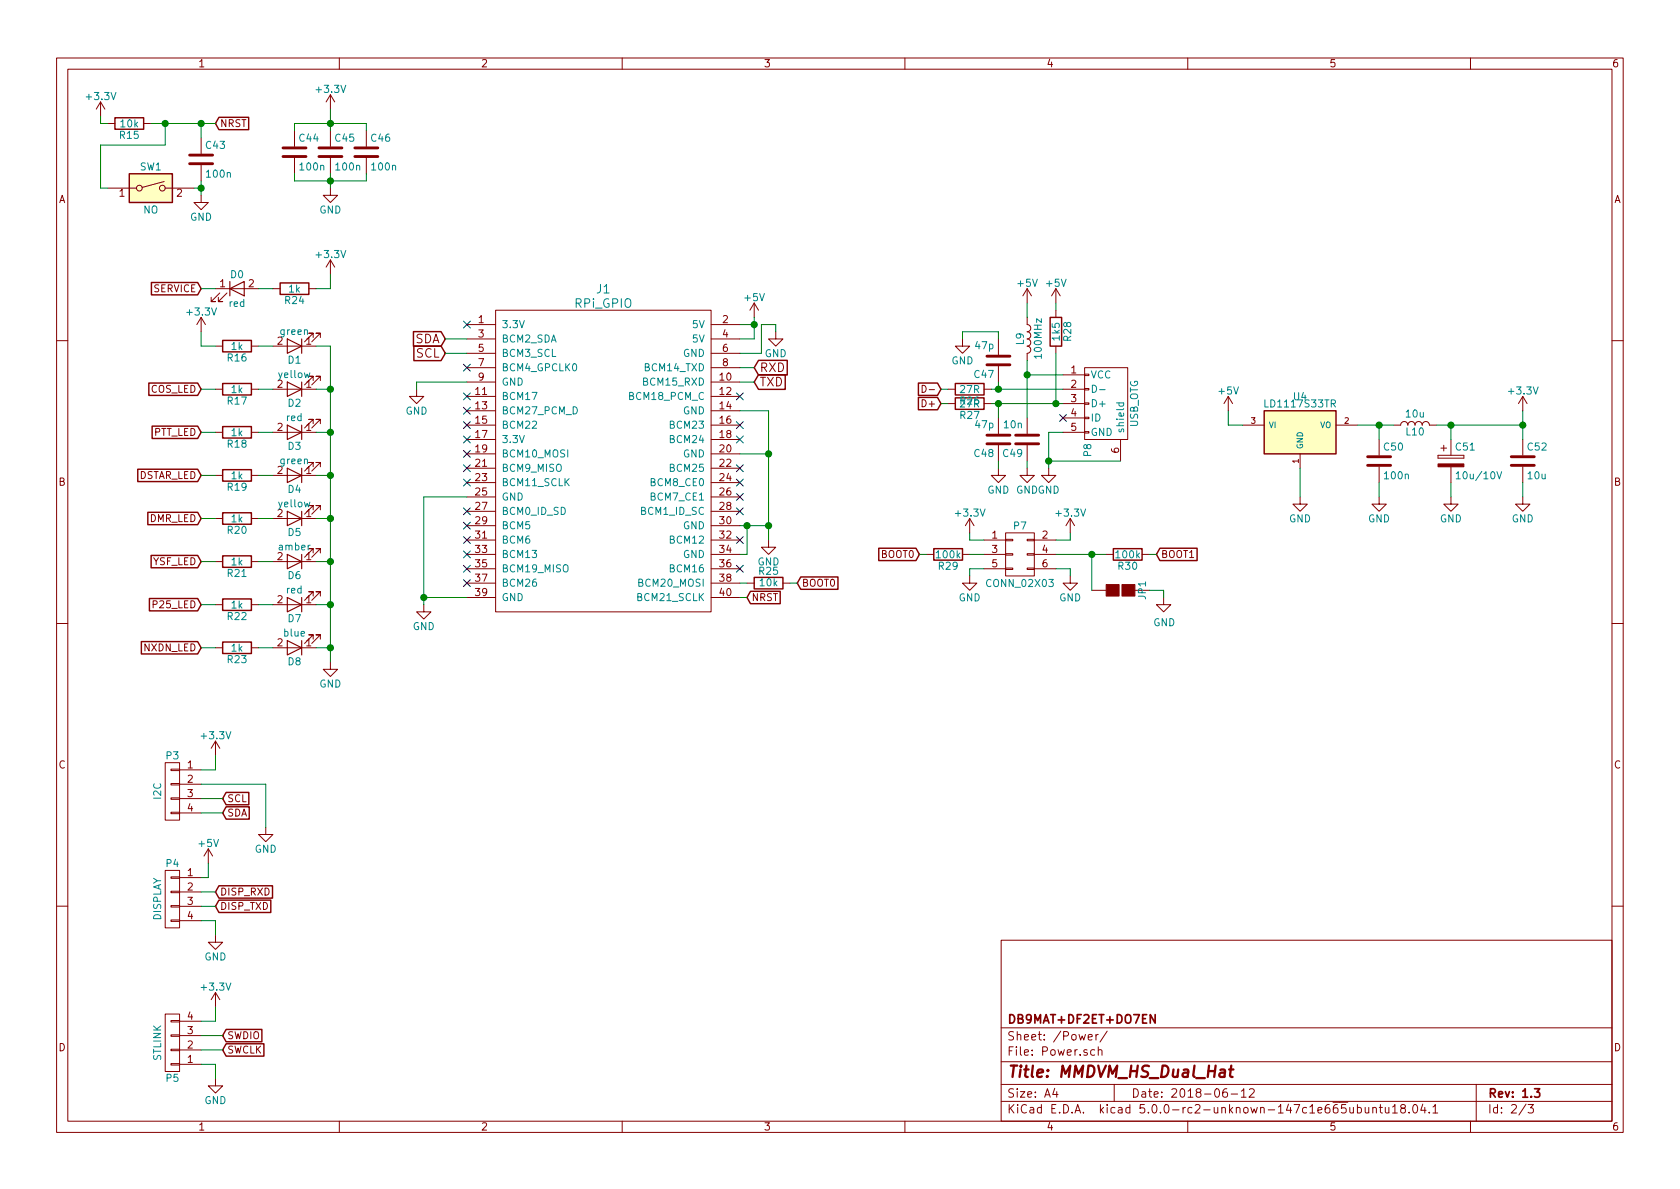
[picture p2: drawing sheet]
<svg xmlns="http://www.w3.org/2000/svg" width="297mm" height="210mm" viewBox="0 0 297 210" stroke-linecap="round" stroke-linejoin="round" font-family="sans-serif">
<g fill="none" stroke="#840000" stroke-width=".18">
<path d="M10 10.3h277v189.9h-277zM12 12.2h273v186.1h-273zM17.8 18l-.8 1.3M17.8 18v2.6M17.8 18l.7 1.3M58.4 16.8v2.5M58.4 16.8l-.7 1.2M58.4 16.8l.8 1.2M60 10.3v1.9M110 10.3v1.9M160 10.3v1.9M210 10.3v1.9"/>
<path d="M260 10.3v1.9M19 21.8h1.3M19 33.3h5.1M25.4 21.8h1.3M29 32.1l-3.9 1M29.2 33.3h5.1M35.6 34.5v1.3h1.2l-1.2 1.3-1.3-1.3h1.3M35.6 24.4v2.8M35.6 29.2v2.8M52.1 23.1v2.8M52.1 27.9v2.8M58.4 33.3v1.2h1.3l-1.3 1.3-1.3-1.3h1.3"/>
<path d="M58.4 23.1v2.8M58.4 27.9v2.8M64.8 23.1v2.8M64.8 27.9v2.8M35.6 56.1v2.6M35.6 56.1l-.8 1.3M35.6 56.1l.7 1.3M38.1 51h7.6M38.9 51.8l-1.6 1.5h.8h-.8v-.7M40.1 51.8l-1.5 1.5h.8h-.8v-.7M48.3 51h1.2M54.6 51h1.3"/>
<path d="M55.4 59.7v-.8h-.8h.8l-1.6 1.5M56.6 59.7v-.8h-.7h.7l-1.5 1.5M58.4 46v2.5M58.4 46l-.7 1.2M58.4 46l.8 1.2M82.5 57.4h5.1M82.5 59.9h5.1M87.6 54.9h38.1v53.3h-38.1zM125.7 57.4h5.1M125.7 59.9h5.1M133.3 53.6l-.7 1.3M133.3 53.6v2.5"/>
<path d="M133.3 53.6l.8 1.3M137.2 58.7v1.2h1.2l-1.2 1.3-1.3-1.3h1.3M170.2 59.9v1.3h1.2l-1.2 1.3-1.3-1.3h1.3M176.5 59.9v2.8M181.6 56.1v1.3a.63 .63 0 0 1 .6 .6 .63 .63 0 0 1-.6 .7 .63 .63 0 0 1 .6 .6 .63 .63 0 0 1-.6 .6 .63 .63 0 0 1 .6 .7 .63 .63 0 0 1-.6 .6 .63 .63 0 0 1 .6 .6 .63 .63 0 0 1-.6 .7v1.2M181.6 51l-.8 1.3M181.6 51v2.6M181.6 51l.8 1.3M186.7 51l-.8 1.3M186.7 51v2.6M186.7 54.9v1.2M186.7 51l.8 1.3"/>
<path d="M10 60.2h2M38.1 61.2h1.3M38.1 68.8h1.3M38.1 76.4h1.3M44.4 61.2h1.3M44.4 68.8h1.3M44.4 76.4h1.3M48.3 61.2h7.6M48.3 68.8h7.6M48.3 76.4h7.6M55.4 67.3v-.8h-.8h.8l-1.6 1.6M55.4 74.9v-.7h-.8h.8l-1.6 1.5"/>
<path d="M56.6 67.3v-.8h-.7h.7l-1.5 1.6M56.6 74.9v-.7h-.7h.7l-1.5 1.5M73.7 68.8v1.3h1.2l-1.2 1.3-1.3-1.3h1.3M82.5 67.6h5.1M82.5 70.1h5.1M82.5 72.6h5.1M82.5 75.2h5.1M82.5 77.7h5.1M82.5 62.5h5.1M82.5 65h5.1M125.7 67.6h5.1M125.7 70.1h5.1"/>
<path d="M125.7 72.6h5.1M125.7 75.2h5.1M125.7 77.7h5.1M125.7 62.5h5.1M125.7 65h5.1M163 68.1a.63 .63 0 0 1 .8 .7 .63 .63 0 0 1-.8 .6zM164.3 68.9h.9M167.6 68.8h1.3M167.6 71.4h1.3M174 68.8h1.3M174 71.4h1.3M176.5 64.8v2.8"/>
<path d="M176.5 73.9v2.8M176.5 78.7v2.8M181.6 73.9v2.8M181.6 78.7v2.8M186.7 61.2v1.3M188 68.8h3.8M188 76.4h3.8M188 71.4h3.8M188 66.3h3.8M188 73.9h3.8M191.8 65h7.6v12.7h-7.6zM191.8 66.2h.7v.2h-.7z"/>
<path d="M191.8 68.7h.7v.3h-.7zM191.8 71.2h.7v.3h-.7zM191.8 73.8h.7v.2h-.7zM191.8 76.3h.7v.3h-.7zM198.1 77.7v3.8M217.2 70.1l-.8 1.3M217.2 70.1v2.5M217.2 70.1l.7 1.3M219.7 75.2h3.8M236.2 75.2h3.8M243.8 77.7v2.8M246.4 75.2h1.2a.63 .63 0 0 1 .7-.7 .63 .63 0 0 1 .6 .7 .63 .63 0 0 1 .7-.7 .63 .63 0 0 1 .6 .7 .63 .63 0 0 1 .6-.7 .63 .63 0 0 1 .7 .7 .63 .63 0 0 1 .6-.7 .63 .63 0 0 1 .6 .7h1.3"/>
<path d="M254.8 79.2h1M255.3 78.7v1.1M256.5 77.7v2.8M269.2 70.1l-.7 1.3M269.2 70.1v2.5M269.2 77.7v2.8M269.2 70.1l.8 1.3M285 60.2h2M38.1 91.7h1.3M38.1 84.1h1.3M38.1 99.3h1.3M44.4 91.7h1.3"/>
<path d="M44.4 84.1h1.3M44.4 99.3h1.3M48.3 91.7h7.6M48.3 84.1h7.6M48.3 99.3h7.6M55.4 90.2v-.8h-.8h.8l-1.6 1.5M55.4 82.5v-.7h-.8h.8l-1.6 1.5M55.4 97.8v-.8h-.8h.8l-1.6 1.5M56.6 90.2v-.8h-.7h.7l-1.5 1.5M56.6 82.5v-.7h-.7h.7l-1.5 1.5M56.6 97.8v-.8h-.7h.7l-1.5 1.5M82.5 80.3h5.1"/>
<path d="M82.5 82.8h5.1M82.5 85.3h5.1M82.5 87.9h5.1M82.5 90.4h5.1M82.5 93h5.1M82.5 95.5h5.1M82.5 98h5.1M125.7 80.3h5.1M125.7 82.8h5.1M125.7 85.3h5.1M125.7 87.9h5.1M125.7 90.4h5.1"/>
<path d="M125.7 93h5.1M125.7 95.5h5.1M125.7 98h5.1M135.9 95.5v1.3h1.3l-1.3 1.2-1.3-1.2h1.3M163.8 98h1.3M170.2 98h1.2M171.4 91.7l-.7 1.3M171.4 91.7v2.5M171.4 91.7l.8 1.3M174 95.5h3.8M174 98h3.8M176.5 82.8v1.3h1.3l-1.3 1.2-1.2-1.2h1.2"/>
<path d="M177.8 97.9h1.3v.3h-1.3zM177.8 95.4h1.3v.2h-1.3zM177.8 94.2h5.1v7.6h-5.1zM181.6 97.9h1.3v.3h-1.3zM181.6 95.4h1.3v.2h-1.3zM181.6 82.8v1.3h1.3l-1.3 1.2-1.3-1.2h1.3M182.9 95.5h3.8M182.9 98h3.8M185.4 82.8v1.3h1.3l-1.3 1.2-1.3-1.2h1.3M189.2 91.7l-.7 1.3M189.2 91.7v2.5M189.2 91.7l.8 1.3"/>
<path d="M195.6 98h1.2M201.9 98h1.3M229.9 87.9v1.2h1.2l-1.2 1.3-1.3-1.3h1.3M229.9 80.3v2.5M243.8 87.9v1.2h1.3l-1.3 1.3-1.2-1.3h1.2M243.8 82.5v2.8M254.3 80.5v.5zM254.3 81h4.5zM254.3 80.5h4.5zM256.5 87.9v1.2h1.3l-1.3 1.3-1.2-1.3h1.2M256.5 82.5v2.8M258.8 80.5v.5z"/>
<path d="M269.2 87.9v1.2h1.3l-1.3 1.3-1.2-1.3h1.2M269.2 82.5v2.8M10 110.3h2M38.1 106.9h1.3M38.1 114.5h1.3M44.4 106.9h1.3M44.4 114.5h1.3M48.3 106.9h7.6M48.3 114.5h7.6M55.4 105.4v-.8h-.8h.8l-1.6 1.6M55.4 113v-.7h-.8h.8l-1.6 1.5M56.6 105.4v-.8h-.7h.7l-1.5 1.6"/>
<path d="M56.6 113v-.7h-.7h.7l-1.5 1.5M58.4 117.1v1.3h1.3l-1.3 1.2-1.3-1.2h1.3M74.9 106.9v1.3h1.3l-1.3 1.3-1.2-1.3h1.2M82.5 103.1h5.1M82.5 100.6h5.1M82.5 105.7h5.1M125.7 103.1h5.1M125.7 100.6h5.1M125.7 105.7h5.1M132.1 103.1h1.2M138.4 103.1h1.3M171.4 101.8v1.3h1.3l-1.3 1.3-1.2-1.3h1.2"/>
<path d="M174 100.6h3.8M177.8 100.5h1.3v.2h-1.3zM181.6 100.5h1.3v.2h-1.3zM182.9 100.6h3.8M189.2 101.8v1.3h1.3l-1.3 1.3-1.2-1.3h1.2M193 104.4h2.6M200.7 104.4h2.5M205.7 105.7v1.2h1.3l-1.3 1.3-1.2-1.3h1.2M285 110.3h2M29.2 134.9h2.5v10.1h-2.5zM30.2 138.6h1.5v.2h-1.5zM30.2 136h1.5v.3h-1.5z"/>
<path d="M31.7 136.1h3.9M31.7 138.7h3.9M38.1 131.1l-.8 1.2M38.1 131.1v2.5M38.1 131.1l.8 1.2M29.2 153.9h2.5v10.2h-2.5zM30.2 157.6h1.5v.3h-1.5zM30.2 155.1h1.5v.2h-1.5zM30.2 143.6h1.5v.3h-1.5zM30.2 141.1h1.5v.2h-1.5zM31.7 155.2h3.9M31.7 157.7h3.9"/>
<path d="M31.7 141.2h3.9M31.7 143.8h3.9M36.8 150.1l-.7 1.3M36.8 150.1v2.5M36.8 150.1l.8 1.3M47 146.3v1.3h1.3l-1.3 1.2-1.3-1.2h1.3M10 160.2h2M29.2 179.3h2.5v10.2h-2.5zM30.2 162.7h1.5v.2h-1.5zM30.2 160.1h1.5v.3h-1.5zM31.7 160.3h3.9M31.7 162.8h3.9"/>
<path d="M38.1 165.3v1.3h1.3l-1.3 1.3-1.3-1.3h1.3M38.1 175.5v2.5M38.1 175.5l-.8 1.3M38.1 175.5l.8 1.3M177 166.3h108v32h-108zM285 160.2h2M30.2 180.5h1.5v.2h-1.5zM30.2 183h1.5v.3h-1.5zM30.2 185.5h1.5v.3h-1.5zM30.2 188.1h1.5v.2h-1.5zM31.7 188.2h3.9M31.7 185.7h3.9"/>
<path d="M31.7 183.1h3.9M31.7 180.6h3.9M38.1 190.7v1.3h1.3l-1.3 1.3-1.3-1.3h1.3M60 198.3v1.9M110 198.3v1.9M160 198.3v1.9M177 194.8h108M177 191.8h108M177 187.8h108M177 181.8h108M186.5 192.5l-.4 1h1M186.8 193v1"/>
<path d="M192.4 183.4l.7-.1v-.3l-.5-.1-.2 .2 .1 .7h.6M193.5 185.7l-.4-.1-.3 .3 .1 .6 .2 .1 .4-.1M193.8 182.9v1M194.2 185.7h.1a.37 .37 0 0 1 .5 .1v.8M194.2 182.9l-.4 .2v.1M194.2 185.1v1.5M195.8 182.3l-1.3 2M197 191.8v3M210 198.3v1.9M216.9 192.5a.62 .62 0 0 0-.7 .7l.1 .7 .2 .1 .5-.1v-.5l-.1-.2-.4-.1-.3 .3M217.7 193.5h1.1M219.5 193l.4-.5v1.5"/>
<path d="M219.5 194h.8M220.9 192.7l.2-.2h.4l.2 .2 .1 .3-1 1h1M238.7 195.8v.9l.4 .1 .2-.1M239.3 195.8v1M240 195.9l.4-.1 .3 .3-.1 .6h-.6M240 195.3v1.5M241.4 195.8v.9l.4 .1 .2-.1M242 195.8v1M242.7 196l.2-.2 .4 .1 .1 .9M242.7 195.8v1M243.9 195.8h.5M244.1 195.3v1.3l.3 .2"/>
<path d="M244.9 195.8l.1 .9 .4 .1 .2-.1M245.6 195.8v1M246.2 195.8l.4-.5v1.5M246.2 196.8h.9M247.9 196l-.3-.3 .2-.3a.48 .48 0 0 1 .6 .1v.4a.52 .52 0 0 0-.7 .2 .52 .52 0 0 0 .1 .6l.4 .1 .2-.1 .1-.4-.3-.3M249.1 196.7v.1M250 195.4l.1-.1a.8 .8 0 0 1 .6 .8 .8 .8 0 0 1-.6 .7 1 1 0 0 1-.1-1.4zM251.6 195.2l-.4 1.1h.9M251.9 195.8v1M252.7 196.7v.1M253.4 195.8l.4-.5v1.5M253.4 196.8h.8"/>
<path d="M260 198.3v1.9M261 191.8v6.5M269.8 195.2l-1.2 2M270.2 195.3h.9l-.5 .6 .4 .1v.7l-.2 .1-.6-.1"/>
<circle cx="24.6" cy="33.3" r=".51"/>
<circle cx="28.7" cy="33.3" r=".51"/>
</g>
<path d="M204.2 179.4v1.5l-.8-1.5v1.5M271.3 192.5h.9l-.5 .6 .5 .1v.7l-.2 .1-.7-.1" fill="none" stroke="#840000" stroke-width=".3"/>
<path d="M217.3 189.1h.8M217.7 188.4l-.2 1.8 .1 .1 .3 .1" fill="none" stroke="#840000" stroke-width=".41"/>
<g fill="none" stroke="#840000" stroke-width=".25">
<path d="M20.3 20.8h5.1v2.1h-5.1zM22.9 30.7h7.6v5.1h-7.6zM38.7 20.7h5.3v2.2h-5.3l-.6-1.1zM26.8 50h8.2l.6 1-.6 1.1h-8.2zM49.5 50h5.1v2.1h-5.1zM73.1 58.6h4.9l.7 1.3-.7 1.3h-4.9zM185.7 56.1h2v5.1h-2zM26.3 67.7h8.7l.6 1.1-.6 1.1h-8.7zM26.9 75.4h8.1l.6 1-.6 1.1h-8.1zM39.4 60.2h5v2h-5zM39.4 67.8h5v2h-5zM39.4 75.4h5v2.1h-5z"/>
<path d="M73.2 61.2h4.8l.7 1.3-.7 1.3h-4.8zM134.1 63.7h5.1v2.6h-5.1l-.8-1.3zM134.1 66.3h4.7v2.6h-4.7l-.8-1.3zM162.4 70.3h3.4l.6 1.1-.6 1.1h-3.4zM162.4 67.7h3.4l.6 1.1-.6 1.1h-3.4zM168.9 70.4h5.1v2h-5.1zM168.9 67.8h5.1v2h-5.1zM223.5 72.6h12.7v7.7h-12.7zM24.4 83h10.6l.6 1.1-.6 1.1h-10.6zM26.1 90.6h8.9l.6 1.1-.6 1.1h-8.9zM26.7 98.2h8.3l.6 1.1-.6 1.1h-8.3zM39.4 83.1h5v2h-5z"/>
<path d="M39.4 90.7h5v2h-5zM39.4 98.3h5v2h-5zM155.4 96.9h6.6l.6 1.1-.6 1.1h-6.6zM165.1 97h5.1v2.1h-5.1zM196.8 97h5.1v2.1h-5.1zM205.1 96.9h6.6v2.2h-6.6l-.6-1.1zM25 113.5h10l.6 1-.6 1.1h-10zM26.4 105.8h8.6l.6 1.1-.6 1.1h-8.6zM39.4 105.9h5v2h-5zM39.4 113.5h5v2.1h-5zM132.7 104.6h5.2v2.2h-5.2l-.6-1.1zM133.3 102.1h5.1v2h-5.1z"/>
<path d="M141.6 102h6.6v2.2h-6.6l-.6-1.1zM38.7 159.2h9.2v2.2h-9.2l-.6-1.1zM38.7 156.6h9.5v2.2h-9.5l-.6-1.1zM40 142.7h4.1v2.2h-4.1l-.6-1.1zM40 140.1h4v2.2h-4l-.6-1.1zM40 182h6.3v2.2h-6.3l-.6-1.1zM40 184.6h6.7v2.2h-6.7l-.6-1.1z"/>
</g>
<g fill="none" stroke="#840000" stroke-width=".51">
<path d="M33.5 29h4.1M33.5 27.4h4.1M50 27.7h4.1M50 26.2h4.1M56.4 27.7h4.1M56.4 26.2h4.1M62.7 27.7h4.1M62.7 26.2h4.1M174.5 77h4.1M174.5 78.5h4.1M174.5 63h4.1M174.5 64.5h4.1"/>
<path d="M179.6 77h4M179.6 78.5h4M241.8 82.3h4.1M241.8 80.8h4.1M267.2 82.3h4.1M267.2 80.8h4.1"/>
</g>
<g fill="#ffffc2" stroke="#ffffc2" stroke-width=".18">
<path d="M22.9 30.7h7.6v5.1h-7.6z"/>
<path d="M223.5 72.6h12.7v7.7h-12.7z"/>
</g>
<g fill="none" stroke="#840000" stroke-width=".2">
<path d="M40.6 51l2.6-1.2v2.5zM40.6 49.8v2.5M50.8 59.9l2.5 1.3-2.5 1.3zM53.3 59.9v2.6M50.8 67.6l2.5 1.2-2.5 1.3zM50.8 75.2l2.5 1.2-2.5 1.3zM53.3 67.6v2.5M53.3 75.2v2.5M50.8 90.4l2.5 1.3-2.5 1.3zM50.8 82.8l2.5 1.3-2.5 1.2zM50.8 98l2.5 1.3-2.5 1.3zM53.3 82.8v2.5"/>
<path d="M53.3 90.4v2.6M53.3 98v2.6M50.8 105.7l2.5 1.2-2.5 1.3zM50.8 113.3l2.5 1.2-2.5 1.3zM53.3 105.7v2.5M53.3 113.3v2.5"/>
</g>
<path d="M193.1 68.1a.64 .64 0 0 1 .8 .7 .64 .64 0 0 1-.8 .6zM194.4 68.9h1M197.4 71.2h1.3M197.9 71.2l-.1 .4 .3 .2 .5-.1v-.5M257.5 83.8l.3-.4v1.3M257.5 84.7h.7M264.7 83.4l.4 1.3 .4-1.3" fill="none" stroke="#008484" stroke-width=".18"/>
<g fill="#840000" stroke="#840000" stroke-width=".18">
<path d="M254.3 82h4.5v.5h-4.5z"/>
<path d="M198.4 103.4h2.3v2h-2.3z"/>
<path d="M195.6 103.4h2.3v2h-2.3z"/>
</g>
<g fill="none" stroke="#008400" stroke-width=".18">
<path d="M58.4 19.3v3.8M17.8 20.6v1.2h1.2M26.7 21.8h11.4M29.2 21.8v3.8h-11.4v7.7h1.2M34.3 33.3h1.3M35.6 21.8v2.6M35.6 32v2.5M52.1 23.1v-1.3h12.7v1.3M52.1 30.7v1.3h12.7v-1.3M58.4 30.7v2.6M35.6 58.7v2.5h2.5M35.6 51h2.5"/>
<path d="M45.7 51h2.6M58.4 48.5v2.5h-2.5M78.7 59.9h3.8M130.8 57.4h2.5M133.3 56.1v3.8h-2.5M137.2 58.7v-1.3h-2.6v5.1h-3.8M170.2 59.9v-1.2h6.3v1.2M181.6 53.6v2.5M186.7 53.6v1.3M35.6 68.8h2.5M35.6 76.4h2.5M45.7 61.2h2.6"/>
<path d="M45.7 68.8h2.6M45.7 76.4h2.6M55.9 61.2h2.5v55.9M55.9 68.8h2.5M55.9 76.4h2.5M78.7 62.5h3.8M82.5 67.6h-8.8v1.2M130.8 67.6h2.5M130.8 72.6h5.1v22.9M130.8 65h2.5M166.4 68.8h1.2M166.4 71.4h1.2"/>
<path d="M175.3 68.8h12.7M175.3 71.4h12.7M176.5 67.6v1.2M176.5 71.4v2.5M181.6 63.7v10.2M181.6 66.3h6.4M186.7 62.5v8.9M188 76.4h-2.6v6.4M217.2 72.6v2.6h2.5M240 75.2h6.4M243.8 75.2v2.5M254 75.2h15.2"/>
<path d="M256.5 75.2v2.5M269.2 72.6v5.1M35.6 84.1h2.5M35.6 91.7h2.5M35.6 99.3h2.5M45.7 84.1h2.6M45.7 91.7h2.6M45.7 99.3h2.6M55.9 84.1h2.5M55.9 91.7h2.5M55.9 99.3h2.5M82.5 87.9h-7.6v19"/>
<path d="M130.8 93h5.1M130.8 80.3h5.1M132.1 93v5h-1.3M162.6 98h1.2M171.4 98h2.6M171.4 94.2v1.3h2.6M176.5 81.5v1.3M181.6 81.5v1.3M185.4 81.5h12.7M186.7 98h8.9M189.2 94.2v1.3h-2.5M193 98v6.4"/>
<path d="M203.2 98h1.3M229.9 82.8v5.1M243.8 85.3v2.6M256.5 85.3v2.6M269.2 85.3v2.6M35.6 106.9h2.5M35.6 114.5h2.5M45.7 106.9h2.6M45.7 114.5h2.6M55.9 106.9h2.5M55.9 114.5h2.5M74.9 105.7h7.6"/>
<path d="M130.8 105.7h1.3M130.8 103.1h1.3M139.7 103.1h1.3M174 100.6h-2.6v1.2M186.7 100.6h2.5v1.2M203.2 104.4h2.5v1.3M35.6 138.7h11.4v7.6M38.1 133.6v2.5h-2.5M35.6 157.7h2.5M35.6 143.8h3.8M35.6 141.2h3.8M36.8 152.6v2.6h-1.2"/>
<path d="M35.6 162.8h2.5v2.5M35.6 160.3h2.5M38.1 178v2.6h-2.5M35.6 188.2h2.5v2.5M35.6 183.1h3.8M35.6 185.7h3.8"/>
</g>
<g fill="#008400" stroke="#008400" stroke-width=".25">
<circle cx="35.6" cy="21.8" r=".51"/>
<circle cx="35.6" cy="33.3" r=".51"/>
<circle cx="29.2" cy="21.8" r=".51"/>
<circle cx="58.4" cy="21.8" r=".51"/>
<circle cx="58.4" cy="32" r=".51"/>
<circle cx="58.4" cy="68.8" r=".51"/>
<circle cx="58.4" cy="76.4" r=".51"/>
<circle cx="58.4" cy="84.1" r=".51"/>
<circle cx="58.4" cy="91.7" r=".51"/>
<circle cx="58.4" cy="99.3" r=".51"/>
<circle cx="58.4" cy="106.9" r=".51"/>
<circle cx="74.9" cy="105.7" r=".51"/>
<circle cx="135.9" cy="93" r=".51"/>
<circle cx="135.9" cy="80.3" r=".51"/>
<circle cx="132.1" cy="93" r=".51"/>
<circle cx="58.4" cy="114.5" r=".51"/>
<circle cx="133.4" cy="57.4" r=".51"/>
<circle cx="186.7" cy="71.4" r=".51"/>
<circle cx="176.5" cy="68.8" r=".51"/>
<circle cx="176.5" cy="71.4" r=".51"/>
<circle cx="181.6" cy="66.3" r=".51"/>
<circle cx="185.4" cy="81.5" r=".51"/>
<circle cx="243.8" cy="75.2" r=".51"/>
<circle cx="269.2" cy="75.2" r=".51"/>
<circle cx="256.5" cy="75.2" r=".51"/>
<circle cx="193" cy="98" r=".51"/>
</g>
<g fill="none" stroke="#000084" stroke-width=".18">
<path d="M81.9 56.8l1.3 1.2M83.2 56.8l-1.3 1.2M81.9 64.4l1.3 1.2M81.9 69.5l1.3 1.2M81.9 72l1.3 1.2M81.9 74.6l1.3 1.2M81.9 79.6l1.3 1.3M81.9 77.1l1.3 1.2M83.2 64.4l-1.3 1.2M83.2 69.5l-1.3 1.2M83.2 72l-1.3 1.2M83.2 74.6l-1.3 1.2"/>
<path d="M83.2 79.6l-1.3 1.3M83.2 77.1l-1.3 1.2M130.2 77.1l1.2 1.2M130.2 74.6l1.2 1.2M130.2 69.5l1.2 1.2M131.4 77.1l-1.2 1.2M131.4 74.6l-1.2 1.2M131.4 69.5l-1.2 1.2M187.4 73.3l1.2 1.2M188.6 73.3l-1.2 1.2M81.9 82.2l1.3 1.2M81.9 84.7l1.3 1.2"/>
<path d="M81.9 89.8l1.3 1.2M81.9 92.3l1.3 1.3M81.9 94.9l1.3 1.2M81.9 97.4l1.3 1.2M81.9 100l1.3 1.2M83.2 82.2l-1.3 1.2M83.2 84.7l-1.3 1.2M83.2 89.8l-1.3 1.2M83.2 92.3l-1.3 1.3M83.2 94.9l-1.3 1.2M83.2 97.4l-1.3 1.2M83.2 100l-1.3 1.2"/>
<path d="M130.2 100l1.2 1.2M130.2 94.9l1.2 1.2M130.2 89.8l1.2 1.2M130.2 87.3l1.2 1.2M130.2 84.7l1.2 1.2M130.2 82.2l1.2 1.2M131.4 100l-1.2 1.2M131.4 94.9l-1.2 1.2M131.4 89.8l-1.2 1.2M131.4 87.3l-1.2 1.2M131.4 84.7l-1.2 1.2M131.4 82.2l-1.2 1.2"/>
<path d="M81.9 102.5l1.3 1.2M83.2 102.5l-1.3 1.2"/>
</g>
<text font-size="2.8" fill="#840000" x="178" y="190.5">Title: MMDVM_HS_Dual_Hat</text>
<g font-size="2.1" fill="#008484">
<text x="105.5" y="51.9">J1</text>
<text x="101.7" y="54.4">RPi_GPIO</text>
</g>
<g font-size="2.1" fill="#840000">
<text x="73.4" y="60.7">SDA</text>
<text x="73.6" y="63.2">SCL</text>
<text x="134.3" y="65.8">RXD</text>
<text x="134.3" y="68.3">TXD</text>
<text x="178" y="184">Sheet: /Power/</text>
<text x="178" y="181">DB9MAT+DF2ET+DO7EN</text>
<text x="178" y="186.7">File: Power.sch</text>
<text x="178" y="196.9">KiCad E.D.A. kicad 5.0.0-rc2-unknown-147c1e665ubuntu18.04.1</text>
<text x="178" y="194.1">Size: A4</text>
<text x="200" y="194.1">Date: 2018-06-12</text>
<text x="263" y="194.1">Rev: 1.3</text>
<text x="263" y="196.9">Id: 2/3</text>
</g>
<g font-size="1.8" fill="#840000">
<text x="35" y="11.9">1</text>
<text x="85" y="11.9">2</text>
<text x="135" y="11.9">3</text>
<text x="185" y="11.9">4</text>
<text x="235" y="11.9">5</text>
<text x="285" y="11.9">6</text>
<text x="10.4" y="35.9">A</text>
<text x="21.1" y="34.8">1</text>
<text x="31.3" y="34.8">2</text>
<text x="285.4" y="35.9">A</text>
<text x="38.9" y="50.8">1</text>
<text x="44" y="50.8">2</text>
<text x="84.6" y="57.1">1</text>
<text x="84.6" y="59.7">3</text>
<text x="127.8" y="57.1">2</text>
<text x="127.8" y="59.7">4</text>
<text x="49" y="61">2</text>
<text x="54.1" y="61">1</text>
<text x="84.6" y="62.2">5</text>
<text x="84.6" y="64.8">7</text>
<text x="127.8" y="62.2">6</text>
<text x="127.8" y="64.8">8</text>
<text x="49" y="68.6">2</text>
<text x="54.1" y="68.6">1</text>
<text x="84.1" y="69.8">11</text>
<text x="84.6" y="67.3">9</text>
<text x="127.3" y="67.3">10</text>
<text x="127.3" y="69.8">12</text>
<text x="189.4" y="66">1</text>
<text x="189.4" y="68.6">2</text>
<text x="189.4" y="71.1">3</text>
<text x="49" y="76.2">2</text>
<text x="54.1" y="76.2">1</text>
<text x="84.1" y="72.4">13</text>
<text x="84.1" y="74.9">15</text>
<text x="84.1" y="77.5">17</text>
<text x="127.3" y="72.4">14</text>
<text x="127.3" y="74.9">16</text>
<text x="127.3" y="77.5">18</text>
<text x="189.4" y="73.7">4</text>
<text x="189.4" y="76.2">5</text>
<text x="49" y="83.8">2</text>
<text x="54.1" y="83.8">1</text>
<text x="84.1" y="80">19</text>
<text x="84.1" y="82.5">21</text>
<text x="127.3" y="80">20</text>
<text x="127.3" y="82.5">22</text>
<text x="197.9" y="80.1" transform="rotate(-90 197.9 80.1)">6</text>
<text x="10.4" y="85.9">B</text>
<text x="84.1" y="85.1">23</text>
<text x="84.1" y="87.6">25</text>
<text x="127.3" y="85.1">24</text>
<text x="127.3" y="87.6">26</text>
<text x="285.4" y="85.9">B</text>
<text x="49" y="91.4">2</text>
<text x="54.1" y="91.4">1</text>
<text x="84.1" y="90.2">27</text>
<text x="84.1" y="92.7">29</text>
<text x="84.1" y="95.2">31</text>
<text x="127.3" y="90.2">28</text>
<text x="127.3" y="92.7">30</text>
<text x="127.3" y="95.2">32</text>
<text x="175.4" y="95.2">1</text>
<text x="184.3" y="95.2">2</text>
<text x="49" y="99.1">2</text>
<text x="54.1" y="99.1">1</text>
<text x="84.1" y="97.8">33</text>
<text x="84.1" y="100.3">35</text>
<text x="127.3" y="97.8">34</text>
<text x="127.3" y="100.3">36</text>
<text x="175.4" y="97.8">3</text>
<text x="175.4" y="100.3">5</text>
<text x="184.3" y="97.8">4</text>
<text x="184.3" y="100.3">6</text>
<text x="49" y="106.7">2</text>
<text x="54.1" y="106.7">1</text>
<text x="84.1" y="102.9">37</text>
<text x="84.1" y="105.4">39</text>
<text x="127.3" y="102.9">38</text>
<text x="127.3" y="105.4">40</text>
<text x="49" y="114.3">2</text>
<text x="54.1" y="114.3">1</text>
<text x="10.4" y="135.9">C</text>
<text x="33.2" y="135.9">1</text>
<text x="285.4" y="135.9">C</text>
<text x="33.2" y="138.4">2</text>
<text x="33.2" y="141">3</text>
<text x="33.2" y="143.5">4</text>
<text x="33.2" y="154.9">1</text>
<text x="33.2" y="157.5">2</text>
<text x="33.2" y="160">3</text>
<text x="33.2" y="162.6">4</text>
<text x="10.4" y="185.9">D</text>
<text x="33.2" y="185.4">2</text>
<text x="33.2" y="182.9">3</text>
<text x="33.2" y="180.3">4</text>
<text x="285.4" y="185.9">D</text>
<text x="33.2" y="188">1</text>
<text x="35" y="199.9">1</text>
<text x="85" y="199.9">2</text>
<text x="135" y="199.9">3</text>
<text x="185" y="199.9">4</text>
<text x="235" y="199.9">5</text>
<text x="285" y="199.9">6</text>
</g>
<g font-size="1.8" fill="#008484">
<text x="15.4" y="17.7">+3.3V</text>
<text x="56.1" y="16.4">+3.3V</text>
<text x="21.4" y="22.5">10k</text>
<text x="21.2" y="24.6">R15</text>
<text x="36.5" y="26.3">C43</text>
<text x="53" y="25.1">C44</text>
<text x="59.3" y="25.1">C45</text>
<text x="65.7" y="25.1">C46</text>
<text x="24.8" y="30.1">SW1</text>
<text x="36.7" y="31.4">100n</text>
<text x="53.2" y="30.1">100n</text>
<text x="59.5" y="30.1">100n</text>
<text x="65.9" y="30.1">100n</text>
<text x="25.3" y="37.8">NO</text>
<text x="33.6" y="39">GND</text>
<text x="56.5" y="37.8">GND</text>
<text x="56.1" y="45.6">+3.3V</text>
<text x="40.8" y="49.2">D0</text>
<text x="50.4" y="53.8">R24</text>
<text x="51.1" y="51.7">1k</text>
<text x="131.7" y="53.3">+5V</text>
<text x="180" y="50.7">+5V</text>
<text x="185.1" y="50.7">+5V</text>
<text x="33.2" y="55.8">+3.3V</text>
<text x="40.5" y="54.3">red</text>
<text x="49.6" y="59.2">green</text>
<text x="88.6" y="58">3.3V</text>
<text x="122.6" y="58">5V</text>
<text x="40.3" y="63.9">R16</text>
<text x="40.9" y="61.9">1k</text>
<text x="51" y="64.3">D1</text>
<text x="88.6" y="60.6">BCM2_SDA</text>
<text x="88.6" y="63.1">BCM3_SCL</text>
<text x="88.6" y="65.7">BCM4_GPCLK0</text>
<text x="114.2" y="65.7">BCM14_TXD</text>
<text x="120.8" y="63.1">GND</text>
<text x="122.6" y="60.6">5V</text>
<text x="135.2" y="63.2">GND</text>
<text x="168.2" y="64.4">GND</text>
<text x="172.5" y="61.8">47p</text>
<text x="181" y="61" transform="rotate(-90 181 61)">L9</text>
<text x="184.2" y="63.2" transform="rotate(-90 184.2 63.2)">100MHz</text>
<text x="187.4" y="60.1" transform="rotate(-90 187.4 60.1)">1k5</text>
<text x="189.4" y="60.3" transform="rotate(-90 189.4 60.3)">R28</text>
<text x="40.3" y="71.5">R17</text>
<text x="40.9" y="69.5">1k</text>
<text x="49.4" y="66.8">yellow</text>
<text x="51" y="71.9">D2</text>
<text x="88.6" y="70.7">BCM17</text>
<text x="88.6" y="68.2">GND</text>
<text x="111.6" y="70.7">BCM18_PCM_C</text>
<text x="114" y="68.2">BCM15_RXD</text>
<text x="169.8" y="71.5">R26</text>
<text x="169.8" y="69.5">27R</text>
<text x="172.3" y="66.8">C47</text>
<text x="192.8" y="66.9">VCC</text>
<text x="215.6" y="69.8">+5V</text>
<text x="228.8" y="70.8">U4</text>
<text x="266.9" y="69.8">+3.3V</text>
<text x="40.9" y="77.1">1k</text>
<text x="50.7" y="74.5">red</text>
<text x="71.7" y="73.3">GND</text>
<text x="88.6" y="73.3">BCM27_PCM_D</text>
<text x="88.6" y="75.8">BCM22</text>
<text x="118.7" y="75.8">BCM23</text>
<text x="120.8" y="73.3">GND</text>
<text x="169.8" y="74.1">R27</text>
<text x="172.5" y="75.7">47p</text>
<text x="177.6" y="75.7">10n</text>
<text x="192.8" y="72">D+</text>
<text x="192.8" y="74.5">ID</text>
<text x="192.8" y="77.1">GND</text>
<text x="198.8" y="76.7" transform="rotate(-90 198.8 76.7)">shield</text>
<text x="201.2" y="75.6" transform="rotate(-90 201.2 75.6)">USB_OTG</text>
<text x="224" y="72.1">LD1117S33TR</text>
<text x="248.7" y="77">L10</text>
<text x="248.7" y="73.8">10u</text>
<text x="40.3" y="79.2">R18</text>
<text x="49.6" y="82.1">green</text>
<text x="51" y="79.5">D3</text>
<text x="88.6" y="78.4">3.3V</text>
<text x="88.6" y="80.9">BCM10_MOSI</text>
<text x="88.6" y="83.4">BCM9_MISO</text>
<text x="118.7" y="78.4">BCM24</text>
<text x="118.7" y="83.4">BCM25</text>
<text x="120.8" y="80.9">GND</text>
<text x="172.3" y="80.8">C48</text>
<text x="177.4" y="80.8">C49</text>
<text x="193" y="80.7" transform="rotate(-90 193 80.7)">P8</text>
<text x="244.8" y="79.7">C50</text>
<text x="257.5" y="79.7">C51</text>
<text x="270.2" y="79.7">C52</text>
<text x="40.3" y="86.8">R19</text>
<text x="40.9" y="84.8">1k</text>
<text x="49.4" y="89.7">yellow</text>
<text x="51" y="87.2">D4</text>
<text x="88.6" y="86">BCM11_SCLK</text>
<text x="88.6" y="88.5">GND</text>
<text x="115.3" y="86">BCM8_CE0</text>
<text x="115.3" y="88.5">BCM7_CE1</text>
<text x="174.6" y="87.3">GND GNDGND</text>
<text x="244.9" y="84.8">100n</text>
<text x="258.1" y="84.8">10u/10V</text>
<text x="270.2" y="84.8">10u</text>
<text x="40.3" y="94.4">R20</text>
<text x="40.9" y="92.4">1k</text>
<text x="51" y="94.8">D5</text>
<text x="88.6" y="91.1">BCM0_ID_SD</text>
<text x="88.6" y="93.6">BCM5</text>
<text x="113.5" y="91.1">BCM1_ID_SC</text>
<text x="120.8" y="93.6">GND</text>
<text x="169.1" y="91.4">+3.3V</text>
<text x="179.3" y="93.6">P7</text>
<text x="186.9" y="91.4">+3.3V</text>
<text x="227.9" y="92.4">GND</text>
<text x="241.9" y="92.4">GND</text>
<text x="254.6" y="92.4">GND</text>
<text x="267.3" y="92.4">GND</text>
<text x="40.9" y="100">1k</text>
<text x="49.4" y="97.3">amber</text>
<text x="88.6" y="96.1">BCM6</text>
<text x="88.6" y="98.7">BCM13</text>
<text x="88.6" y="101.2">BCM19_MISO</text>
<text x="118.7" y="96.1">BCM12</text>
<text x="118.7" y="101.2">BCM16</text>
<text x="120.8" y="98.7">GND</text>
<text x="133.9" y="100">GND</text>
<text x="134.3" y="101.6">R25</text>
<text x="165.7" y="98.7">100k</text>
<text x="166" y="100.8">R29</text>
<text x="197.4" y="98.7">100k</text>
<text x="197.8" y="100.8">R30</text>
<text x="40.3" y="102">R21</text>
<text x="40.9" y="107.6">1k</text>
<text x="50.7" y="104.9">red</text>
<text x="51" y="102.4">D6</text>
<text x="88.6" y="103.8">BCM26</text>
<text x="88.6" y="106.3">GND</text>
<text x="112.9" y="106.3">BCM21_SCLK</text>
<text x="113.2" y="103.8">BCM20_MOSI</text>
<text x="134.4" y="103.7">10k</text>
<text x="169.5" y="106.3">GND</text>
<text x="174.7" y="103.8">CONN_02X03</text>
<text x="187.3" y="106.3">GND</text>
<text x="202.6" y="106" transform="rotate(-90 202.6 106)">JP1</text>
<text x="40.3" y="109.6">R22</text>
<text x="50.3" y="112.6">blue</text>
<text x="51" y="110">D7</text>
<text x="73" y="111.4">GND</text>
<text x="203.9" y="110.7">GND</text>
<text x="40.3" y="117.3">R23</text>
<text x="40.9" y="115.2">1k</text>
<text x="51" y="117.6">D8</text>
<text x="56.5" y="121.6">GND</text>
<text x="35.8" y="130.7">+3.3V</text>
<text x="29.4" y="134.3">P3</text>
<text x="28.5" y="141.3" transform="rotate(-90 28.5 141.3)">I2C</text>
<text x="35.2" y="149.8">+5V</text>
<text x="29.4" y="153.3">P4</text>
<text x="45" y="150.8">GND</text>
<text x="28.5" y="162.8" transform="rotate(-90 28.5 162.8)">DISPLAY</text>
<text x="36.1" y="169.8">GND</text>
<text x="35.8" y="175.2">+3.3V</text>
<text x="28.5" y="187.6" transform="rotate(-90 28.5 187.6)">STLINK</text>
<text x="29.4" y="191.3">P5</text>
<text x="36.1" y="195.2">GND</text>
</g>
<g font-size="1.7" fill="#840000">
<text x="38.9" y="22.4">NRST</text>
<text x="27.2" y="51.7">SERVICE</text>
<text x="26.6" y="69.4">COS_LED</text>
<text x="163.3" y="72">D+</text>
<text x="27.1" y="77.1">PTT_LED</text>
<text x="24.4" y="84.7">DSTAR_LED</text>
<text x="26.4" y="92.3">DMR_LED</text>
<text x="27" y="99.9">YSF_LED</text>
<text x="155.8" y="98.6">BOOT0</text>
<text x="205.2" y="98.6">BOOT1</text>
<text x="27.3" y="107.5">P25_LED</text>
<text x="132.8" y="106.3">NRST</text>
<text x="141.7" y="103.7">BOOT0</text>
<text x="25.5" y="115.2">NXDN_LED</text>
<text x="40.1" y="141.8">SCL</text>
<text x="40.1" y="144.4">SDA</text>
<text x="38.9" y="160.9">DISP_TXD</text>
<text x="38.9" y="158.3">DISP_RXD</text>
<text x="40.1" y="183.7">SWDIO</text>
<text x="40.1" y="186.3">SWCLK</text>
</g>
<g font-size="1.4" fill="#840000">
<text x="221.2" y="74.9">3</text>
<text x="237.7" y="74.9">2</text>
<text x="229.6" y="81.9" transform="rotate(-90 229.6 81.9)">1</text>
</g>
<g font-size="1.4" fill="#008484">
<text x="224.3" y="75.7">VI</text>
<text x="233.4" y="75.7">VO</text>
<text x="230.4" y="79.5" transform="rotate(-90 230.4 79.5)">GND</text>
</g>
</svg>
